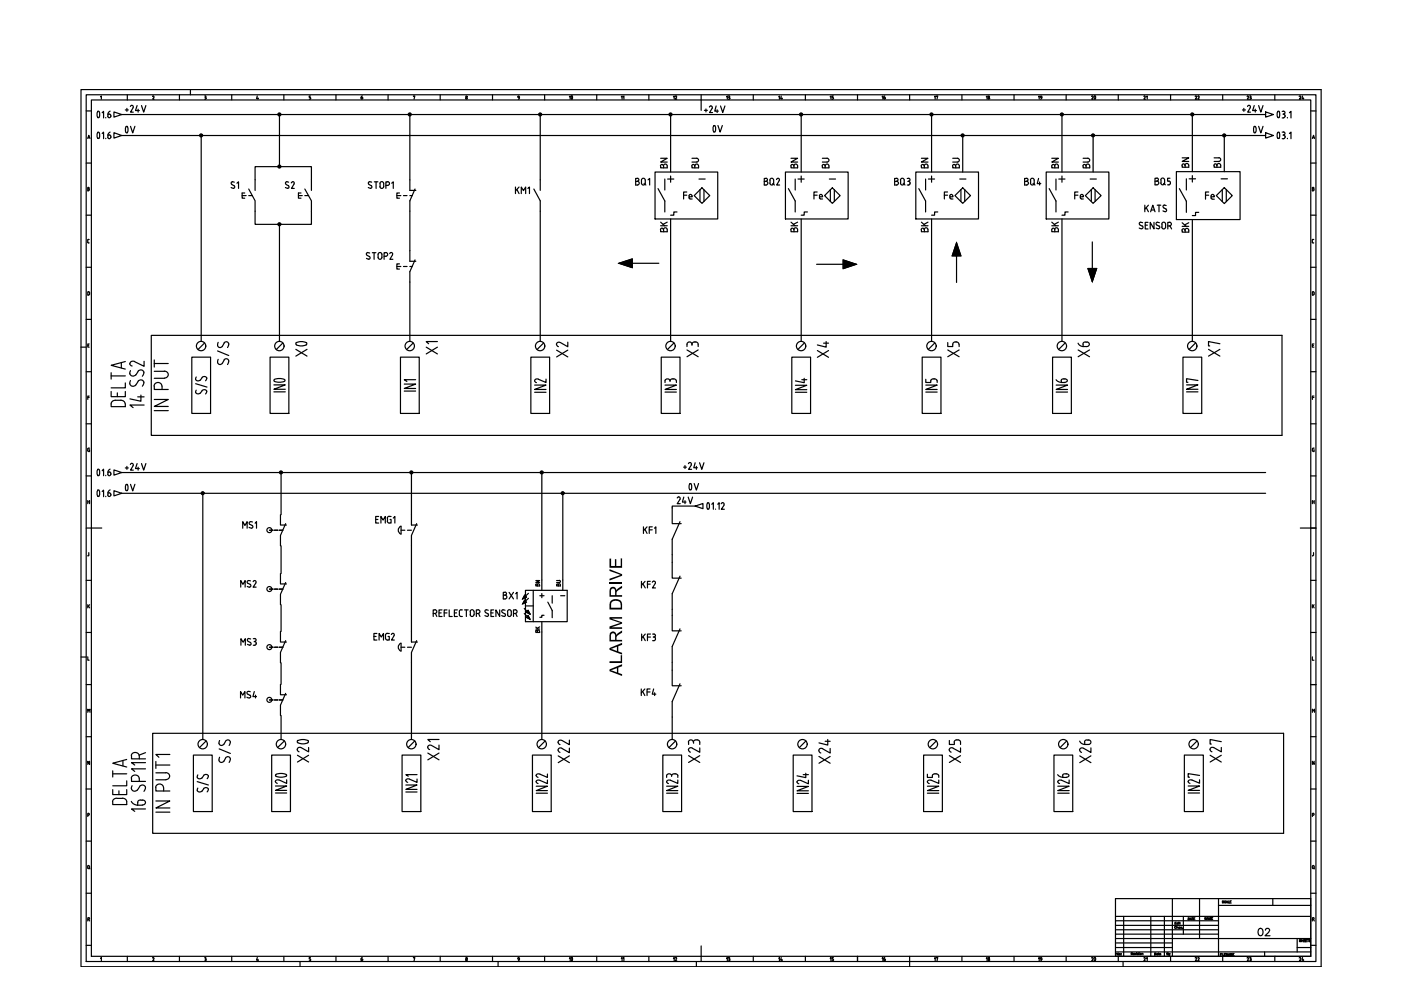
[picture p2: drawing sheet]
<svg xmlns="http://www.w3.org/2000/svg" width="297mm" height="210mm" viewBox="0 0 297 210" stroke-linecap="round" stroke-linejoin="round" font-family="sans-serif">
<!-- layer: 035 -->
<g fill="none" stroke="#000" stroke-width=".25">
<path d="M17.2 19h262.9v186h-262.9zM40.4 19v1.1M18.3 23.5h1.1M18.3 34.6h1.1M19.4 21.2h258.5v181.6h-258.5zM21.3 20.5l.2-.2v.7M27 20.1v1.1M32.3 20.5l.3-.1v.2M32.7 20.6l-.3 .4h.3M38 20.1v1.1M43.4 20.3h.1M43.4 21h.1"/>
<path d="M43.5 20.6h.1M43.5 20.3l.2 .2-.2 .1M43.5 20.6l.2 .2M43.7 20.9l-.2 .1M43.7 20.8v.1M49.1 20.1v1.1M54.6 20.3l-.2 .6h.4M54.7 20.7v.3M60.2 20.1v1.1M65.8 20.3h-.2v.3l.3 .2M65.9 20.8l-.1 .2h-.2M71.2 20.1v1.1"/>
<path d="M82.3 20.1v1.1M87.7 20.4l.3-.1-.2 .7M93.3 20.1v1.1M98.7 20.8l.2 .2 .1-.2M98.7 20.8l.2-.2 .1 .2M104.4 20.1v1.1M115.5 20.1v1.1M126.5 20.1v1.1M137.6 20.1v1.1M148.7 20.1v1.1M159.7 20.1v1.1M170.8 20.1v1.1"/>
<path d="M181.8 20.1v1.1M192.9 20.1v1.1M203.9 20.1v1.1M215 20.1v1.1M226 20.1v1.1M237.1 20.1v1.1M248.2 20.1v1.1M259.2 20.1v1.1M277.9 23.5h1.1M277.9 34.6h1.1M18.3 45.6h1.1M18.3 56.7h1.1"/>
<path d="M18.6 51.3l.3 .2M18.6 40h.2M18.6 51v.3M18.8 40l.2 .2-.2 .2M18.8 40l.1-.2-.3-.1v.8h.2M18.8 50.7l-.2 .2M18.8 50.8h.1M277.9 45.6h1.1M277.9 56.7h1.1M278.2 51.3l.2 .2M278.2 40h.3M278.4 50.7l-.2 .2v.4"/>
<path d="M278.4 51.5h.1M278.4 50.8h.1M278.4 40l.2 .2-.2 .2M278.4 40l.1-.2-.3-.1v.8h.3M17.2 73.6h1.1M18.3 67.7h1.1M18.3 78.8h1.1M18.6 61.9l.2-.1a.42 .42 0 0 1 .1 .7l-.3 .1zM18.6 73.2h.2M18.9 72.9h-.3v.7h.3M277.9 67.7h1.1M277.9 78.8h1.1"/>
<path d="M278.2 73.2h.3M278.4 61.8a.42 .42 0 0 1 .2 .7l-.2 .1M278.4 61.9h-.2v.7h.2M278.6 72.9h-.4v.7h.4M18.3 89.9h1.1M18.6 84.3h.3M18.6 95.2v.3M18.9 95.4h.1v.3l-.4-.2M18.9 84h-.3v.7M19 95l-.4 .2M277.9 89.9h1.1M278.2 95.2l.1 .4 .2 .1h.1l-.1-.3"/>
<path d="M278.2 84.3h.4M278.6 84h-.4v.7M278.6 95l-.4 .2M18.3 112h1.1M18.3 100.9h1.1M18.6 117.8h.1M18.6 106.4h.4M18.6 106.1v.7M18.8 117.7l-.1 .1M18.8 117.2v.5M19 106.1v.7M277.9 112h1.1"/>
<path d="M277.9 100.9h1.1M278.2 106.1v.7M278.2 106.4h.4M278.5 117.7l-.3 .1M278.5 117.2v.5M278.6 106.1v.7M17.2 139.3h1.1M18.3 123h1.1M18.3 134.1h1.1M18.6 139.3v.7h.3M18.6 128.2v.7M18.7 128.5l.3 .4"/>
<path d="M19 128.2l-.4 .4M277.9 123h1.1M277.9 134.1h1.1M278.2 139.3v.7h.4M278.2 128.2v.7M278.4 128.5l.2 .4M278.6 128.2l-.4 .4M18.3 145.1h1.1M18.3 156.2h1.1M277.9 145.1h1.1M277.9 156.2h1.1M278.2 151v-.6l.3 .3 .2-.3v.6"/>
<path d="M18.3 167.3h1.1M18.3 178.3h1.1M18.6 172.8h.3v-.3h-.3v.6M19 161.4v.7l-.4-.7v.7M277.9 167.3h1.1M277.9 178.3h1.1M278.2 172.8h.4v-.3h-.4v.6M278.6 161.4v.7l-.4-.7v.7M18.3 189.4h1.1M18.6 195h.2l.2 .3M18.8 194.5l.2 .2-.2 .2M18.8 194.6h-.2v.7"/>
<path d="M236.5 199h12.1M236.5 199.9h12.1M236.5 198.1h21.8M236.5 197.1h21.8M236.5 196.2h21.8M236.5 195.2h21.8M238.2 194.3v8.5M244 194.3v8.5M246.9 194.3v8.5M250.9 194.3v3.8M254.3 190.5v8.5M258.3 192h19.6"/>
<path d="M269.9 190.5v1.5M277.9 189.4h1.1M278.2 184v-.3l.2-.2 .2 .2v.3M278.2 184l.2 .2 .2-.2M278.4 194.5l.2 .4-.4 .1M278.5 194.6h-.3v.7M278.5 195l.2 .3M278.5 184.1l.2 .1M18.3 200.4h1.1M21.3 203.2l.2-.2v.7M27 202.8v1.1M32.3 203.1l.3-.1v.2"/>
<path d="M32.7 203.3l-.3 .4h.3M38 202.8v1.1M43.4 203h.1M43.4 203.7h.1M43.5 203.3h.1M43.5 203l.2 .2-.2 .1M43.5 203.3l.2 .2M43.7 203.5l-.2 .2M43.7 203.5v.1M49.1 202.8v1.1M54.6 203l-.2 .6h.4M54.7 203.4v.3"/>
<path d="M60.2 202.8v1.1M63.6 203.9v1.1M65.6 203.7h.1M65.8 203h-.2v.3l.2 .1 .1 .2M65.9 203.5l-.2 .2M71.2 202.8v1.1M82.3 202.8v1.1M87.7 203.1l.3-.1-.2 .7M93.3 202.8v1.1M98.7 203.6l.2-.3 .1 .3M98.7 203.5l.2 .2 .1-.2M104.4 202.8v1.1"/>
<path d="M105.6 203.9v1.1M115.5 202.8v1.1M126.5 202.8v1.1M137.6 202.8v1.1M147.6 203.9v1.1M148.7 202.8v1.1M159.7 202.8v1.1M170.8 202.8v1.1M181.8 202.8v1.1M192.9 202.8v2.2M203.9 202.8v1.1M215 202.8v1.1"/>
<path d="M226 202.8v1.1M236.5 200.9h12.1M236.5 201.8h41.4M237.1 202.8v1.1M238.1 203.9v1.1M259.2 202.8v1.1M268.1 201.8v1M270.3 202.8v1.1M275 200.9h2.9M277.9 200.4h1.1"/>
<circle cx="98.9" cy="20.5" r=".15"/>
<circle cx="98.9" cy="203.2" r=".15"/>
</g>
<!-- layer: 07 -->
<path d="M18.3 20.1h260.7v183.8h-260.7zM148.7 21.2v2.2M19.4 112h2.2M275.7 112h2.2M236.5 190.5h41.4v12.3h-41.4zM236.5 194.3h41.4M248.6 199h29.3M248.6 190.5v12.3M258.3 190.5v12.3M275 199v2.8M148.7 200.6v2.2" fill="none" stroke="#000" stroke-width=".25"/>
<!-- layer: 025 -->
<g fill="none" stroke="#000" stroke-width=".25">
<path d="M249.1 195.7h.2M249.4 196.5a.2 .2 0 0 0-.3 0 .2 .2 0 0 0 0 .3 .2 .2 0 0 0 .3 0M249.4 195.5h-.3v.4h.3M249.5 196.6l.2-.1 .1 .3M249.5 196.4v.4M249.8 195.7l-.3 .1 .1 .1h.2M249.8 195.5v.4M249.9 196.7l.2-.1-.2 .1 .1 .1h.1M249.9 195.6h.1M249.9 195.7v.2M250 195.7h.2M250.1 195.5l.1 .4"/>
<path d="M250.5 196.6l-.2 .1v.1h.2M250.7 196.8h.1M251.9 194.6a.22 .22 0 0 1 .3 .2 .22 .22 0 0 1-.3 .2zM252.3 195l.2-.4 .1 .4M252.3 194.9h.2M252.7 194.6h.3M252.8 194.6v.4M253.1 194.8h.1M253.4 194.6h-.3v.4h.3M255.8 194.5v.5l-.3-.5v.5M255.9 195l.2-.5 .1 .5M255.9 194.8h.2"/>
<path d="M256.3 195v-.5l.2 .5 .2-.5v.5M256.8 194.8h.2M257.1 194.5h-.3v.5h.3M259.4 191.1l-.2-.1v.2l.2 .2h-.2M259.9 191.1l-.1-.1-.2 .1 .1 .4 .2-.2M260 191.5l.1-.5 .2 .5M260 191.3h.3M260.4 191v.5h.3M260.8 191.2h.1M261.1 191h-.3v.5h.3M275.8 199.3h-.3l.3 .2-.1 .2-.2-.1M276 199.2v.5"/>
<path d="M276 199.4h.3M276.3 199.2v.5M276.4 199.4h.2M276.7 199.2h-.3v.5h.3M276.8 199.4h.2M277.1 199.2h-.3v.5h.3M277.1 199.2h.3M277.3 199.2v.5M277.8 199.3h-.3l.3 .2-.1 .2-.2-.1M237.1 202v.5l-.3-.5v.5M237.7 202.2h.1M237.7 202.5h.1"/>
<path d="M239.8 202.2h.3v-.2h-.3v.4M240 202.2l.1 .2M240.3 202.3h.2l-.1-.2-.1 .3h.2M258.7 202.4h.2M259 202.2h-.3v.4M259.1 202.2v.4M259.3 202.2v.4h.2M259.6 202.4h.2M259.9 202.2h-.3v.4h.3M260.3 202.2v.4l-.3-.4v.4M260.4 202.6l.2-.4 .2 .4M260.5 202.5h.2"/>
<path d="M260.8 202.6v-.4l.2 .4 .2-.4v.4M261.4 202.4h.1M261.6 202.2h-.2v.4h.2"/>
<circle cx="237.4" cy="202.4" r=".15"/>
</g>
<!-- layer: SYMS -->
<g fill="none" stroke="#000" stroke-width=".25">
<path d="M40.7 75.7h3.9v12h-3.9zM43.4 72.7l-1.4 1.4M57.3 75.7h3.9v12h-3.9zM84.9 75.7h4v12h-4zM87.6 72.7l-1.4 1.4M112.6 75.7h3.9v12h-3.9zM115.3 72.7l-1.4 1.4M140.2 75.7h4v12h-4zM142.9 72.7l-1.4 1.4M167.9 75.7h4v12h-4zM170.5 72.7l-1.4 1.4M195.5 75.7h4v12h-4z"/>
<path d="M198.2 72.7l-1.4 1.4M223.2 75.7h3.9v12h-3.9zM225.8 72.7l-1.4 1.4M250.8 75.7h4v12h-4zM253.5 72.7l-1.4 1.4M271.8 71.1h-239.7v21.2h239.7M43.7 157.1l-1.4 1.4M88 157.1l-1.4 1.4M115.6 157.1l-1.4 1.4M143.2 157.1l-1.4 1.4M170.9 157.1l-1.4 1.4M198.5 157.1l-1.4 1.4"/>
<path d="M226.2 157.1l-1.4 1.4M253.8 157.1l-1.4 1.4M272.1 155.5h-239.7v21.2h239.7M41 160.1h4v12h-4zM57.6 160.1h4v12h-4zM85.2 160.1h4v12h-4zM112.9 160.1h4v12h-4zM140.5 160.1h4v12h-4zM168.2 160.1h4v12h-4zM195.8 160.1h4v12h-4zM223.5 160.1h3.9v12h-3.9zM251.1 160.1h4v12h-4z"/>
<circle cx="42.6" cy="73.4" r=".99"/>
<circle cx="59.2" cy="73.4" r=".99"/>
<circle cx="86.9" cy="73.4" r=".99"/>
<circle cx="114.5" cy="73.4" r=".99"/>
<circle cx="142.2" cy="73.4" r=".99"/>
<circle cx="169.8" cy="73.4" r=".99"/>
<circle cx="197.5" cy="73.4" r=".99"/>
<circle cx="225.1" cy="73.4" r=".99"/>
<circle cx="252.8" cy="73.4" r=".99"/>
<circle cx="43" cy="157.8" r=".99"/>
<circle cx="59.6" cy="157.8" r=".99"/>
<circle cx="87.2" cy="157.8" r=".99"/>
<circle cx="114.9" cy="157.8" r=".99"/>
<circle cx="142.5" cy="157.8" r=".99"/>
<circle cx="170.1" cy="157.8" r=".99"/>
<circle cx="197.8" cy="157.8" r=".99"/>
<circle cx="225.4" cy="157.8" r=".99"/>
<circle cx="253.1" cy="157.8" r=".99"/>
</g>
<!-- layer: 0 -->
<g fill="none" stroke="#000" stroke-width=".25">
<path d="M54.1 38.1v2.3M66 38.1v2.3M86.9 38.1v2.3h1.3M138.9 36.5h13.3v9.9h-13.3zM139.5 40l1.5 2.6v2.3M141 38v2.3M142.2 37.3v1.3M148.8 39.8l1.7 1.7-1.7 1.6-1.6-1.6zM166.5 36.5h13.3v9.9h-13.3zM167.2 40l1.4 2.6v2.3M168.6 38v2.3M169.9 37.3v1.3"/>
<path d="M194.2 36.5h13.3v9.9h-13.3zM194.8 40l1.4 2.6v2.3M196.2 38v2.3M197.5 37.3v1.3M221.8 36.5h13.3v9.9h-13.3zM222.4 40l1.5 2.6v2.3M223.9 38v2.3M225.2 37.3v1.3M231.8 39.8l1.7 1.7-1.7 1.6-1.7-1.6zM249.4 36.4h13.5v10.2h-13.5zM250 40l1.5 2.7v2.3M251.5 37.9v2.4"/>
<path d="M252.8 37.2v1.4M259.6 39.8l1.7 1.7-1.7 1.7-1.7-1.7zM52.7 40.1l1.4 2.5v2.2M64.6 40.1l1.4 2.5v2.2M84.1 41.5h.9M84.1 56.5h.9M84.7 40.9h-.6v1.1h.6M84.7 56h-.6v1.1h.6M85.5 41.5h.8M85.5 56.5h.8M86.9 53.2v2.2h1.3M86.9 41.5h.5"/>
<path d="M86.9 56.5h.5M88 40.1l-1.1 2.5v2.2M88 55.1l-1.1 2.5v2.2M114.5 42.6v2.2M131.2 55.8l2.9-.9v1.9zM134.1 55.8h5.6M173.1 56h5.7M174.8 41.5l1.7-1.7 1.6 1.7-1.6 1.6zM178.8 55.1l2.8 .9-2.8 1zM202.5 41.5l1.6-1.7 1.7 1.7-1.7 1.6zM202.8 51.5l.9 2.8h-1.8zM202.8 54.3v5.6"/>
<path d="M230.7 56.9h1.8l-.9 2.8zM231.6 51.3v5.6M271.8 71.1v21.2M57.1 112.4h.8M58.2 112.4h.7M59.2 112.4h.8M59.5 109.1v2.2h1.2M60.6 111l-1.1 2.5v2.2M84.8 111.7l.2-.1v1.6l-.5-.5v-.6zM85 112.4h.8M86.4 112.4h.8M87.2 109.1v2.2h1.3"/>
<path d="M88.3 111l-1.1 2.5v2.2M142.5 107.7v3.3h1.9M142.5 119.2v3.4h1.9M144.2 110.6l-1.7 3.7v3.3M57.1 124.9h.8M57.1 137.2h.8M58.2 124.9h.7M58.2 137.2h.7M59.2 124.9h.8M59.2 137.2h.8M59.5 121.6v2.2h1.2M59.5 133.9v2.2h1.2"/>
<path d="M60.6 123.5l-1.1 2.5v2.2M60.6 135.8l-1.1 2.5v2.2M84.8 136.5l.2-.1v1.6l-.5-.5v-.6zM85 137.2h.8M86.4 137.2h.8M87.2 133.9v2.2h1.3M88.3 135.8l-1.1 2.5v2.2M111.2 130.1l.5 .6M111.2 129l.5 .6M111.4 125.2h8.9v6.6h-8.9zM111.4 128.5h1.7M112 130.5l.4 .8-.8-.4"/>
<path d="M112 129.4l.4 .8-.8-.4zM113.1 125.2v6.6M115.3 130.5h-.4v.4h-.4M116.1 127.7l1 1.7v1.6M117.1 126.3v1.6M142.5 130.5v3.3h1.9M144.2 122.2l-1.7 3.7v3.3M144.2 133.3l-1.7 3.8v3.3M57.1 148.4h.8M58.2 148.4h.7M59.2 148.4h.8M59.5 145.1v2.2h1.2"/>
<path d="M60.6 147l-1.1 2.5v2.2M142.5 142.1v3.3h1.9M144.2 145l-1.7 3.7v3.3M272.1 155.5v21.2"/>
<circle cx="42.6" cy="28.7" r=".32"/>
<circle cx="42.6" cy="28.7" r=".19"/>
<circle cx="42.6" cy="28.7" r=".11"/>
<circle cx="59.2" cy="24.3" r=".32"/>
<circle cx="59.2" cy="35.3" r=".32"/>
<circle cx="59.2" cy="24.3" r=".19"/>
<circle cx="59.2" cy="35.3" r=".19"/>
<circle cx="59.2" cy="35.3" r=".11"/>
<circle cx="59.2" cy="24.3" r=".11"/>
<circle cx="86.9" cy="24.3" r=".32"/>
<circle cx="86.9" cy="24.3" r=".19"/>
<circle cx="86.9" cy="24.3" r=".11"/>
<circle cx="114.5" cy="24.3" r=".32"/>
<circle cx="114.5" cy="24.3" r=".19"/>
<circle cx="114.5" cy="24.3" r=".11"/>
<circle cx="142.2" cy="24.3" r=".32"/>
<circle cx="142.2" cy="24.3" r=".19"/>
<circle cx="142.2" cy="24.3" r=".11"/>
<circle cx="169.8" cy="24.3" r=".32"/>
<circle cx="169.8" cy="24.3" r=".19"/>
<circle cx="169.8" cy="24.3" r=".11"/>
<circle cx="197.5" cy="24.3" r=".32"/>
<circle cx="197.5" cy="24.3" r=".19"/>
<circle cx="197.5" cy="24.3" r=".11"/>
<circle cx="204.1" cy="28.7" r=".32"/>
<circle cx="204.1" cy="28.7" r=".19"/>
<circle cx="204.1" cy="28.7" r=".11"/>
<circle cx="225.1" cy="24.3" r=".32"/>
<circle cx="225.1" cy="24.3" r=".19"/>
<circle cx="225.1" cy="24.3" r=".11"/>
<circle cx="231.7" cy="28.7" r=".32"/>
<circle cx="231.7" cy="28.7" r=".19"/>
<circle cx="231.7" cy="28.7" r=".11"/>
<circle cx="252.8" cy="24.3" r=".32"/>
<circle cx="252.8" cy="24.3" r=".19"/>
<circle cx="252.8" cy="24.3" r=".11"/>
<circle cx="259.6" cy="28.7" r=".32"/>
<circle cx="259.6" cy="28.7" r=".19"/>
<circle cx="259.6" cy="28.7" r=".11"/>
<circle cx="59.2" cy="47.5" r=".32"/>
<circle cx="59.2" cy="47.5" r=".19"/>
<circle cx="59.2" cy="47.5" r=".11"/>
<circle cx="43" cy="104.6" r=".32"/>
<circle cx="43" cy="104.6" r=".19"/>
<circle cx="43" cy="104.6" r=".11"/>
<circle cx="57.1" cy="112.4" r=".53"/>
<circle cx="59.6" cy="100.2" r=".32"/>
<circle cx="59.6" cy="100.2" r=".19"/>
<circle cx="59.6" cy="100.2" r=".11"/>
<circle cx="87.2" cy="100.2" r=".32"/>
<circle cx="87.2" cy="100.2" r=".19"/>
<circle cx="87.2" cy="100.2" r=".11"/>
<circle cx="114.9" cy="100.2" r=".32"/>
<circle cx="114.9" cy="100.2" r=".19"/>
<circle cx="114.9" cy="100.2" r=".11"/>
<circle cx="119.3" cy="104.6" r=".32"/>
<circle cx="119.3" cy="104.6" r=".19"/>
<circle cx="119.3" cy="104.6" r=".11"/>
<circle cx="57.1" cy="124.9" r=".53"/>
<circle cx="57.1" cy="137.2" r=".53"/>
<circle cx="57.1" cy="148.4" r=".53"/>
</g>
<!-- layer: TAGS -->
<g fill="none" stroke="#000" stroke-width=".25">
<path d="M78.1 39.8l.4 .1M78.3 39.1l.4 .3M78.7 39.3l.1 .4-.3 .2M78.8 38.6h-.6l-.1 .3 .2 .2M79.4 38.6h.7M79.7 38.6v1.3M80.5 38.9a.4 .4 0 0 1 .4-.4 .4 .4 0 0 1 .5 .4M80.6 38.9l-.1 .6a.4 .4 0 0 0 .4 .4 .4 .4 0 0 0 .5-.4v-.6M81.8 39.3h.4M82.2 38.5a.4 .4 0 0 1 .4 .4 .4 .4 0 0 1-.4 .4M82.2 38.6h-.4v1.3M83 38.8l.4-.2v1.3"/>
<path d="M77.7 54.8l.5 .1M77.9 54.2l.6 .4-.1 .3-.2 .1M78 53.5l-.3 .3 .1 .3M78 53.6l.4 .1M78.9 53.6h.8M79.3 53.6v1.4M80.2 53.7a.4 .4 0 0 1 .5-.1 .4 .4 0 0 1 .3 .3v.7a.4 .4 0 0 1-.4 .4 .4 .4 0 0 1-.4-.4zM81.4 54.3h.4M81.8 53.5a.4 .4 0 0 1 .4 .4 .4 .4 0 0 1-.4 .4M81.8 53.6h-.4v1.4M82.6 53.8l.3-.3a.32 .32 0 0 1 .3 .5M83.2 54l-.5 1h.6"/>
<path d="M32.7 78.7h2.2M32.7 77.1h3M32.7 76.3v1.5M34.8 78.7a.75 .75 0 0 1 .9 .7 .75 .75 0 0 1-.9 .8M32.7 81.8a.83 .83 0 0 1 .8-.7 .83 .83 0 0 1 .8 .7M32.7 84.7h3l-3 1.5h3M32.7 81.9v.7h3M32.7 87.1h3M32.7 80.2h2.2M34.4 81.9v.7M85.7 81.4h2.4l-2.4 1h2.4M85.7 82.9h2.4"/>
<path d="M88.1 80.5h-2.4l.6 .4M113.4 81.6h2.4l-2.4 1h2.4M113.4 83.2h2.4M113.4 80.7l.3 .4M115.8 80.4v.7l-1.8-.8-.5 .2-.1 .2M141 81.6h2.4l-2.4 1h2.4M141 83.1h2.4M141 80.7v.4M141 80.7a.57 .57 0 0 1 .5-.4 .57 .57 0 0 1 .6 .4 .77 .77 0 0 1 1.3 0M142.1 80.7v.2M143.4 80.7v.4M168.6 81.7h2.5l-2.5 .9h2.5"/>
<path d="M168.6 83.2h2.5M170 80.5h1.1M170.5 80.2v.9l-1.9-.3M196.3 81.6h2.4l-2.4 1h2.4M196.3 80.4v.7h1v-.4M196.3 83.1h2.4M197.9 80.3l-.3 .1-.3 .3M197.9 80.3a.6 .6 0 0 1 .8 .4M198.7 80.7v.4M251.6 81.6h2.4l-2.4 .9h2.4M251.6 83.1h2.4M254 80.7l-2.4-.4v.8h.3"/>
<path d="M51.5 112v-1.4l.4 .8 .5-.8v1.4M52.8 111.8l.5 .2M53.1 110.6l-.2 .1v.4l.7 .5v.3l-.3 .1M53.1 110.6l.4 .1M54.1 110.9l.3-.3v1.4M79.7 110.1h.4M80.3 109.5h-.6v1.4h.6M80.8 110.9v-1.4l.4 .8 .5-.8v1.4M82.2 109.9v.6M82.5 109.5l-.4 .4M82.5 109.5h.4M82.7 110.1h.2v.8l-.6-.1-.2-.3"/>
<path d="M83.4 109.8l.3-.3v1.4M51 124.5v-1.4l.5 .8 .5-.8v1.4M51.1 136.8v-1.4l.4 .8 .5-.8v1.4M52.5 136.6l.4 .2M52.6 123.7l.4 .2a.38 .38 0 0 1 0 .6 .38 .38 0 0 1-.6-.2M52.6 136l.6 .4v.3l-.3 .1M52.7 123.1l-.3 .2 .2 .4M52.7 123.1l.4 .1M52.8 135.4l-.4 .2 .2 .4M52.8 135.4l.3 .1M53.7 123.3l.3-.2a.32 .32 0 0 1 .3 .5M53.7 135.4h.3"/>
<path d="M53.7 136.8h.3M53.9 136h.1M54 135.4a.32 .32 0 0 1 .3 .3 .32 .32 0 0 1-.3 .3l.3 .3M54.3 123.6l-.6 .9h.6M54.3 136.5l-.3 .3M54.3 136.3v.2M79.3 134.9h.4M79.9 134.3h-.6v1.4h.6M80.4 135.7v-1.4l.4 .8 .5-.8v1.4M82.1 134.3h-.2a1.12 1.12 0 0 0-.1 1.2l.7 .2v-.8h-.2M82.2 134.3h.3M83.3 134.3a.32 .32 0 0 1 .2 .5"/>
<path d="M83.3 134.3l-.3 .2M83.6 134.8l-.6 .9h.6M36 160h-3l.7 .6M51 148v-1.4l.5 .8 .4-.8v1.4M52.3 147.8l.5 .2M52.6 147.2l.4 .2M53 147.4l.1 .3-.3 .3M53.1 146.7h-.7v.3l.1 .2M53.9 146.6l-.3 1.1h.8M54.2 147.4v.6M33 169.8h3l-3 1.5h3M33 163.9l2.1-.1a.75 .75 0 0 1 .9 .8 .75 .75 0 0 1-.9 .7h-2.1"/>
<path d="M33 172.2h3M33 162.2h3M33 161.4v1.5M34.7 167a.81 .81 0 0 0-.9-.8 .81 .81 0 0 0-.8 .8v.7h3M34.7 167v.7M58.4 166.7h2.4l-2.4 .9h2.4M58.4 168.1h2.4M58.4 165.7l.4 .4M58.5 164.2l1.3-.2 .8 .2M58.5 164.2l-.1 .2 .1 .2 .4 .1 .9 .1 .8-.2M59.2 165.4h-.6l-.2 .3M60.8 165.3v.8l-1.6-.7"/>
<path d="M86 166.4h2.4l-2.4 1h2.4M86 167.9h2.4M86.8 165.2a.42 .42 0 0 0-.7 .1 .42 .42 0 0 0 .3 .6M88.4 165.2v.7l-1.5-.7M88.4 164.2h-2.4l.6 .4M113.7 166.7h2.4l-2.4 .9h2.4M113.7 168.2h2.4M113.7 165.7l.4 .4M113.7 164.4l.4 .4M114.5 165.4h-.6l-.2 .3M114.5 164.1h-.6l-.2 .3M116.1 165.4v.7l-1.6-.6"/>
<path d="M116.1 164.1v.7l-1.6-.6M141.3 166.7h2.4l-2.4 .9h2.4M141.3 168.2h2.4M141.3 164.5v.3M142.4 164.5v.1M142.9 164.1h-.2l-.3 .3a.57 .57 0 0 0-.5-.3 .57 .57 0 0 0-.6 .3M142.9 164.1h.3M143.7 165.4v.7l-1.6-.7a.42 .42 0 0 0-.6 .1 .42 .42 0 0 0 .2 .6M169 166.7h2.4l-2.4 1h2.4M169 168.2h2.4M170.3 164.2h1.1M170.8 163.9v1l-1.8-.4"/>
<path d="M171.4 165.4v.8l-1.6-.7a.42 .42 0 0 0-.7 0 .42 .42 0 0 0 .3 .7M196.6 166.7h2.4l-2.4 .9h2.4M196.6 164.2v.6h1.1v-.3M196.6 168.2h2.4M198.5 164.1a.63 .63 0 0 0-.8 .3M199 165.4v.7l-1.6-.7a.42 .42 0 0 0-.6 .1 .42 .42 0 0 0 .2 .6M224.3 164.2l.4 .4 .6 .2M224.3 166.7h2.4l-2.4 .9h2.4M224.3 168.2h2.4M225.3 164.5v.3h.8M226.1 164.1l-.7 .1-.1 .2M226.7 165.4v.7l-1.6-.7a.42 .42 0 0 0-.7 .1 .42 .42 0 0 0 .3 .6"/>
<path d="M251.9 166.7h2.4l-2.4 .9h2.4M251.9 168.1h2.4M254.3 165.3v.8l-1.6-.7a.42 .42 0 0 0-.7 .1 .42 .42 0 0 0 .3 .6M254.3 164.4l-2.4-.4v.8h.3"/>
</g>
<!-- layer: MISC -->
<g fill="none" stroke="#000" stroke-width=".25">
<path d="M29.3 78.7a.72 .72 0 0 1 1.1 0 .72 .72 0 0 1-.2 1.1M30.6 76.6v1.1l-2-1M29.2 84.1h1.4M29.3 80.8a.72 .72 0 0 1 1.1 0 .72 .72 0 0 1-.2 1.1M30.6 85.9h-3.1l.7 .5M30.8 159.6l-1.3 .5M27.9 165v.7h2.9M27.9 160.2v.7h2.9M29.6 166.7a.72 .72 0 0 1 1.1 0 .72 .72 0 0 1-.2 1.1M30.2 169.6a.54 .54 0 0 1 .6 .5 .54 .54 0 0 1-.6 .6M30.8 171.5h-2.9l.7 .5M30.8 163h-2.9l.7 .6"/>
<path d="M30.8 161.7h-2.9l.7 .5"/>
</g>
<g fill="none" stroke="#000" stroke-width=".25">
<path d="M25.8 24.3h242.5M25.8 28.7h242.5M42.7 28.7v43.7M54.1 38.1v-2.8h11.9v2.8M59.3 24.3v11M86.9 24.3v13.8M114.5 24.3v13.8M142.2 24.3v12.2M169.9 24.3v12.2M197.5 24.3v12.2M204.1 28.7v7.8M225.2 24.3v12.2"/>
<path d="M231.8 28.7v7.8M252.8 24.3v12.1M259.6 28.7v7.7M54.1 44.8v2.8h11.9v-2.8M59.3 47.6v24.8M86.9 44.8v8.4M86.9 59.8v12.6M114.5 44.8v27.6M142.2 46.4v26M169.9 46.4v26M197.5 46.4v26M225.2 46.4v26"/>
<path d="M252.8 46.6v25.8M25.8 100.2h242.5M25.8 104.6h242.5M43 104.6v52.2M59.6 100.2v8.9M59.6 115.7v5.9M87.2 100.2v8.9M87.2 115.7v18.2M114.9 100.2v22.8M119.3 104.6v18.4M142.5 117.6v1.6M59.6 128.2v5.7"/>
<path d="M114.9 134v22.8M142.5 129.2v1.3M59.6 140.5v4.6M87.2 140.5v16.3M142.5 140.4v1.7M142.5 152v4.8"/>
</g>
<!-- layer: 0 -->
<path d="M131.2 55.8l2.9-.9v1.9zM178.8 55.1l2.8 .9-2.8 1zM202.8 51.5l.9 2.8h-1.8zM230.7 56.9h1.8l-.9 2.8zM111.6 130.9l.4-.4 .4 .8zM112 129.4l.4 .8-.8-.4z" fill="#000" stroke="#000" stroke-width=".21"/>
<!-- layer: DESC -->
<g fill="none" stroke="#000" stroke-width=".25">
<path d="M241.5 48.3l.5 .2M241.8 47.7l.4 .2M242.2 47.9l.1 .4-.3 .2M242.2 47.2h-.6l-.1 .3 .2 .2M242.7 43.5v1.4M242.8 47.7h.5M243 44l.5 .9M243.4 47.1h-.6v1.4h.6M243.5 43.5l-.8 .9M244 44.9l.4-1.4 .5 1.4M244.1 44.5h.7M244.7 47.1v1.4l-.8-1.4v1.4"/>
<path d="M245.3 47.7l.4 .2M245.3 43.5h.8M245.7 47.9a.38 .38 0 0 1 0 .6 .38 .38 0 0 1-.6-.2M245.7 43.5v1.4M245.8 47.2h-.6l-.1 .3 .2 .2M246.3 47.5a.4 .4 0 0 1 .4-.4 .4 .4 0 0 1 .4 .4M246.3 48.1a.4 .4 0 0 0 .4 .4 .4 .4 0 0 0 .4-.4M246.4 47.5v.7M246.6 44.7l.4 .2M246.7 44.1l.5 .2M246.9 43.5l.3 .1M246.9 43.5l-.3 .2 .2 .4"/>
<path d="M247.1 47.5v.7M247.2 44.3l.1 .4-.3 .2M247.6 47.9h.4a.38 .38 0 0 0 .4-.4 .38 .38 0 0 0-.4-.4h-.4v1.4M248.1 47.9l.3 .6M92.2 129.3a.4 .4 0 0 1 .4 .4 .4 .4 0 0 1-.4 .4h-.4M92.2 129.3h-.4v1.4M92.3 130.1l.3 .6M93.1 129.9h.4M93.7 129.3h-.6v1.4h.6M94.2 129.9h.6M94.8 129.3h-.6v1.4M95.2 129.3v1.4h.7"/>
<path d="M96.3 129.9h.5M97 129.3h-.7v1.4h.7M97.4 130.4l.4 .3M97.8 129.3l-.4 .2v.9M97.8 130.7h.2M97.8 129.3h.2M98.5 129.3h.8M98.9 129.3v1.4M99.7 129.7a.4 .4 0 0 1 .4-.4 .4 .4 0 0 1 .4 .4M99.7 130.3a.4 .4 0 0 0 .4 .4 .4 .4 0 0 0 .4-.4M99.7 129.7v.6M100.5 129.7v.6"/>
<path d="M101 130.1h.4M101.4 129.3a.4 .4 0 0 1 .4 .4 .4 .4 0 0 1-.4 .4M101.4 129.3h-.4v1.4M101.5 130.1l.3 .6M102.8 130.5l.5 .2M103 129.9l.4 .2M103.1 129.3l-.3 .2 .2 .4M103.1 129.3l.4 .1M103.4 130.1l.2 .4-.3 .2M104.1 129.9h.4M104.7 129.3h-.6v1.4h.6M105.9 129.3v1.4l-.8-1.4v1.4"/>
<path d="M106.4 130.5l.4 .2M106.6 129.9l.6 .4-.1 .3-.2 .1M106.7 129.3l-.3 .2 .1 .4M107.6 129.7a.4 .4 0 0 1 .4-.4 .4 .4 0 0 1 .4 .4M107.6 130.3a.4 .4 0 0 0 .4 .4 .4 .4 0 0 0 .4-.4M107.6 129.7v.6M108.4 129.7v.6M109.2 129.3a.4 .4 0 0 1 .4 .4 .4 .4 0 0 1-.4 .4h-.3M109.2 129.3h-.3v1.4M109.3 130.1l.3 .6"/>
</g>
<g fill="#000">
<path d="M129.2 118.4h.4v1.6h.8v-1.4h.3v1.4h.9v-1.6h.3v2h-2.7zM129.2 120.7l2.7 1v.4l-2.7 1v-.4l2.4-.8-2.4-.8zM129.2 130.8h2.7v.4h-2.2l2.2 .7v.3l-2.2 .8h2.2v.3h-2.7v-.5l2.3-.7-2.3-.8zM129.2 140.2h2.4v-1.3h.3v1.7h-2.7z"/>
<path d="M129.4 127.5l.8-.5h.7l.6 .3 .4 .7v1.2h-2.7v-1.2zM129.8 127.6l-.2 .4v.8h2v-.9l-.3-.3-.7-.2z"/>
<path d="M129.2 137.4l2.7-1.1v.4l-.8 .3v1.1l.8 .3v.4l-2.7-1zM129.5 137.6l1.3 .4v-.9z"/>
<path d="M129.4 134.2l.4-.3h.4l.4 .3 .1 .4 .3-.4 .9-.5v.4l-1 .7-.2 .3v.6h1.2v.3h-2.7zM129.7 134.4l-.2 1.3h.9l-.1-1.3-.2-.1z"/>
<path d="M129.4 124.7l.3-.3h.5l.3 .3 .2 .5 .2-.4 1-.6v.5l-.9 .5-.3 .4v.6h1.2v.3h-2.7v-1.4zM129.7 124.9l-.2 .3v1h.9l-.1-1.2-.2-.2z"/>
<path d="M129.2 141.9l2.7-1.1v.5l-.8 .2v1.1l.8 .3v.4l-2.7-1zM129.5 142.1l1.3 .5v-.9z"/>
</g>
<path d="M129.2 123.6h2.7" fill="none" stroke="#000" stroke-width=".34"/>
<!-- layer: XREF -->
<g fill="none" stroke="#000" stroke-width=".25">
<path d="M20.7 23.6a.77 .77 0 0 1 0 1.3M20.7 23.7l-.1 .6 .1 .6M271.9 23.6h.2a.32 .32 0 0 1 .3 .3 .32 .32 0 0 1-.3 .3M271.9 28h.2a.32 .32 0 0 1 .3 .3 .32 .32 0 0 1-.3 .3M271.9 25h.2M272 24.2h.1M272 28.6h.1M272.1 24.2l.3 .3M272.1 28.6l.3 .3M272.4 24.6l-.3 .4M272.4 29.1l-.1 .3h-.4M272.5 24.5v.2"/>
<path d="M272.5 28.9v.2M273 24.9v.1M273 29.3v.1M273.4 23.9l.3-.3v1.4M273.4 28.3l.3-.3v1.4M20.7 99.5h.3a1.27 1.27 0 0 1 0 1.3M20.7 99.6l-.1 .6 .1 .6M20.7 100.8h.3M20.7 103.9h.3a1.27 1.27 0 0 1 0 1.3M20.7 105.2h.3M20.7 104l-.1 .6 .1 .6M152.2 106.9l.3-.3v1.4"/>
<path d="M153.2 106.6a.32 .32 0 0 1 .3 .5M153.2 106.6l-.3 .2M153.5 107.1l-.6 .9h.7"/>
</g>
<!-- layer: WIREREF_DEST -->
<path d="M26.6 23.3h.6M26.9 23v.6M27.6 22.6l.4-.3a.32 .32 0 0 1 .2 .5l-.5 1h.6M29.1 22.4l-.4 1h.8M29.3 23.1v.7M30 22.4l.5 1.4 .4-1.4" fill="none" stroke="#000" stroke-width=".25"/>
<!-- layer: WIRENO -->
<path d="M150.4 22.7l.3-.2a.32 .32 0 0 1 .3 .5M151.8 22.5l-.3 1.1h.8M152.8 22.5l.4 1.4 .5-1.4M145.2 98.7v.6M146 98.3l.3-.2a.32 .32 0 0 1 .2 .5M146.6 98.6l-.6 .9h.6M147.4 98.1l-.3 1.1h.8M148.3 98.1l.5 1.4 .5-1.4" fill="none" stroke="#000" stroke-width=".25"/>
<g font-size="7.5">
<text x="67" y="78" transform="rotate(-90 67 78)">X0</text>
<text x="50.8" y="79.7" transform="rotate(-90 50.8 79.7)">S/S</text>
<text x="51.2" y="164" transform="rotate(-90 51.2 164)">S/S</text>
<text x="67.4" y="162.6" transform="rotate(-90 67.4 162.6)">X20</text>
</g>
<g font-size="6.6">
<text x="27.9" y="87.8" transform="rotate(-90 27.9 87.8)">DELTA</text>
<text x="45.9" y="86.1" transform="rotate(-90 45.9 86.1)">S/S</text>
<text x="62.1" y="85.4" transform="rotate(-90 62.1 85.4)">IN0</text>
<text x="28.2" y="172.2" transform="rotate(-90 28.2 172.2)">DELTA</text>
<text x="46.2" y="170.7" transform="rotate(-90 46.2 170.7)">S/S</text>
</g>
<g font-size="6.2">
<text x="148.2" y="30">0V</text>
<text x="143.2" y="105.8">0V</text>
</g>
<g font-size="5.7">
<text x="23.6" y="30">0V</text>
<text x="262.8" y="30">0V</text>
<text x="47.3" y="42">S1</text>
<text x="58.9" y="42">S2</text>
<text x="121.7" y="76.9" transform="rotate(-90 121.7 76.9)">X2</text>
<text x="149.2" y="76.9" transform="rotate(-90 149.2 76.9)">X3</text>
<text x="204.6" y="76.9" transform="rotate(-90 204.6 76.9)">X5</text>
<text x="232.1" y="76.9" transform="rotate(-90 232.1 76.9)">X6</text>
<text x="260" y="76.9" transform="rotate(-90 260 76.9)">X7</text>
<text x="227.5" y="84.3" transform="rotate(-90 227.5 84.3)">IN6</text>
<text x="23.6" y="105.8">0V</text>
<text x="122.1" y="163" transform="rotate(-90 122.1 163)">X22</text>
<text x="149.6" y="163" transform="rotate(-90 149.6 163)">X23</text>
<text x="205" y="163" transform="rotate(-90 205 163)">X25</text>
<text x="232.5" y="163" transform="rotate(-90 232.5 163)">X26</text>
</g>
<g font-size="5.3">
<text x="93.8" y="76.2" transform="rotate(-90 93.8 76.2)">X1</text>
<text x="176.7" y="76.9" transform="rotate(-90 176.7 76.9)">X4</text>
<text x="94.2" y="162.3" transform="rotate(-90 94.2 162.3)">X21</text>
<text x="177.1" y="163" transform="rotate(-90 177.1 163)">X24</text>
<text x="260" y="162.6" transform="rotate(-90 260 162.6)">X27</text>
</g>
<g font-size="4.9">
<text x="244.1" y="40.6">BQ5</text>
<text x="266" y="199.7">02</text>
</g>
<g font-size="4.4">
<text x="119.2" y="22.6">10</text>
<text x="230" y="22.6">20</text>
<text x="262.5" y="25">+24V</text>
<text x="133.7" y="40.6">BQ1</text>
<text x="142.5" y="36.7" transform="rotate(-90 142.5 36.7)">BN</text>
<text x="149.2" y="36.7" transform="rotate(-90 149.2 36.7)">BU</text>
<text x="161.2" y="40.6">BQ2</text>
<text x="170.4" y="36.7" transform="rotate(-90 170.4 36.7)">BN</text>
<text x="177.1" y="36.7" transform="rotate(-90 177.1 36.7)">BU</text>
<text x="188.7" y="40.6">BQ3</text>
<text x="197.9" y="36.7" transform="rotate(-90 197.9 36.7)">BN</text>
<text x="204.6" y="36.7" transform="rotate(-90 204.6 36.7)">BU</text>
<text x="216.3" y="40.6">BQ4</text>
<text x="225.8" y="36.7" transform="rotate(-90 225.8 36.7)">BN</text>
<text x="232.1" y="36.7" transform="rotate(-90 232.1 36.7)">BU</text>
<text x="253.3" y="36.7" transform="rotate(-90 253.3 36.7)">BN</text>
<text x="260" y="36.7" transform="rotate(-90 260 36.7)">BU</text>
<text x="108.3" y="42.3">KM1</text>
<text x="143.9" y="43.4">Fe</text>
<text x="171.8" y="43.4">Fe</text>
<text x="199.3" y="43.4">Fe</text>
<text x="226.8" y="43.4">Fe</text>
<text x="254.7" y="43.4">Fe</text>
<text x="142.5" y="50.4" transform="rotate(-90 142.5 50.4)">BK</text>
<text x="170.4" y="50.4" transform="rotate(-90 170.4 50.4)">BK</text>
<text x="197.9" y="50.4" transform="rotate(-90 197.9 50.4)">BK</text>
<text x="225.8" y="50.4" transform="rotate(-90 225.8 50.4)">BK</text>
<text x="253.3" y="50.4" transform="rotate(-90 253.3 50.4)">BK</text>
<text x="25.8" y="100.9">+24V</text>
<text x="142.5" y="108">24V</text>
<text x="135.5" y="114.3">KF1</text>
<text x="135.1" y="125.9">KF2</text>
<text x="105.8" y="128.1">BX1</text>
<text x="135.1" y="137.2">KF3</text>
<text x="135.1" y="148.9">KF4</text>
<text x="119.2" y="205.3">10</text>
<text x="230" y="205.3">20</text>
</g>
<g font-size="4">
<text x="115.7" y="125.6" transform="rotate(-90 115.7 125.6)">BN</text>
<text x="115.7" y="135.5" transform="rotate(-90 115.7 135.5)">BK</text>
</g>
<g font-size="3.5">
<text x="75.8" y="22.2">6</text>
<text x="108.7" y="22.2">9</text>
<text x="141.8" y="22.2">12</text>
<text x="153.1" y="22.2">13</text>
<text x="164.4" y="22.2">14</text>
<text x="175" y="22.2">15</text>
<text x="186.3" y="22.2">16</text>
<text x="197.2" y="22.2">17</text>
<text x="211" y="22.2" transform="rotate(-90 211 22.2)">18</text>
<text x="222.2" y="22.2" transform="rotate(-90 222.2 22.2)">19</text>
<text x="241.7" y="22.2">21</text>
<text x="252.6" y="22.2">22</text>
<text x="266.3" y="22.2" transform="rotate(-90 266.3 22.2)">23</text>
<text x="274.5" y="22.2">24</text>
<text x="17.6" y="30.7">A</text>
<text x="277.3" y="30.7">A</text>
<text x="119.9" y="125.6" transform="rotate(-90 119.9 125.6)">BU</text>
<text x="17.6" y="152.4">M</text>
<text x="17.6" y="185.6">Q</text>
<text x="246.6" y="203.9">By</text>
<text x="75.8" y="205">6</text>
<text x="108.7" y="205">9</text>
<text x="141.8" y="205">12</text>
<text x="153.1" y="205">13</text>
<text x="164.4" y="205">14</text>
<text x="175" y="205">15</text>
<text x="186.3" y="205">16</text>
<text x="197.2" y="205">17</text>
<text x="211" y="205" transform="rotate(-90 211 205)">18</text>
<text x="222.2" y="205" transform="rotate(-90 222.2 205)">19</text>
<text x="241.7" y="205">21</text>
<text x="252.6" y="205">22</text>
<text x="266.3" y="205" transform="rotate(-90 266.3 205)">23</text>
<text x="274.5" y="205">24</text>
</g>
<g font-size="3.1">
<text x="133.3" y="22.2" transform="rotate(-90 133.3 22.2)">11</text>
<text x="133.3" y="205" transform="rotate(-90 133.3 205)">11</text>
</g>
</svg>
